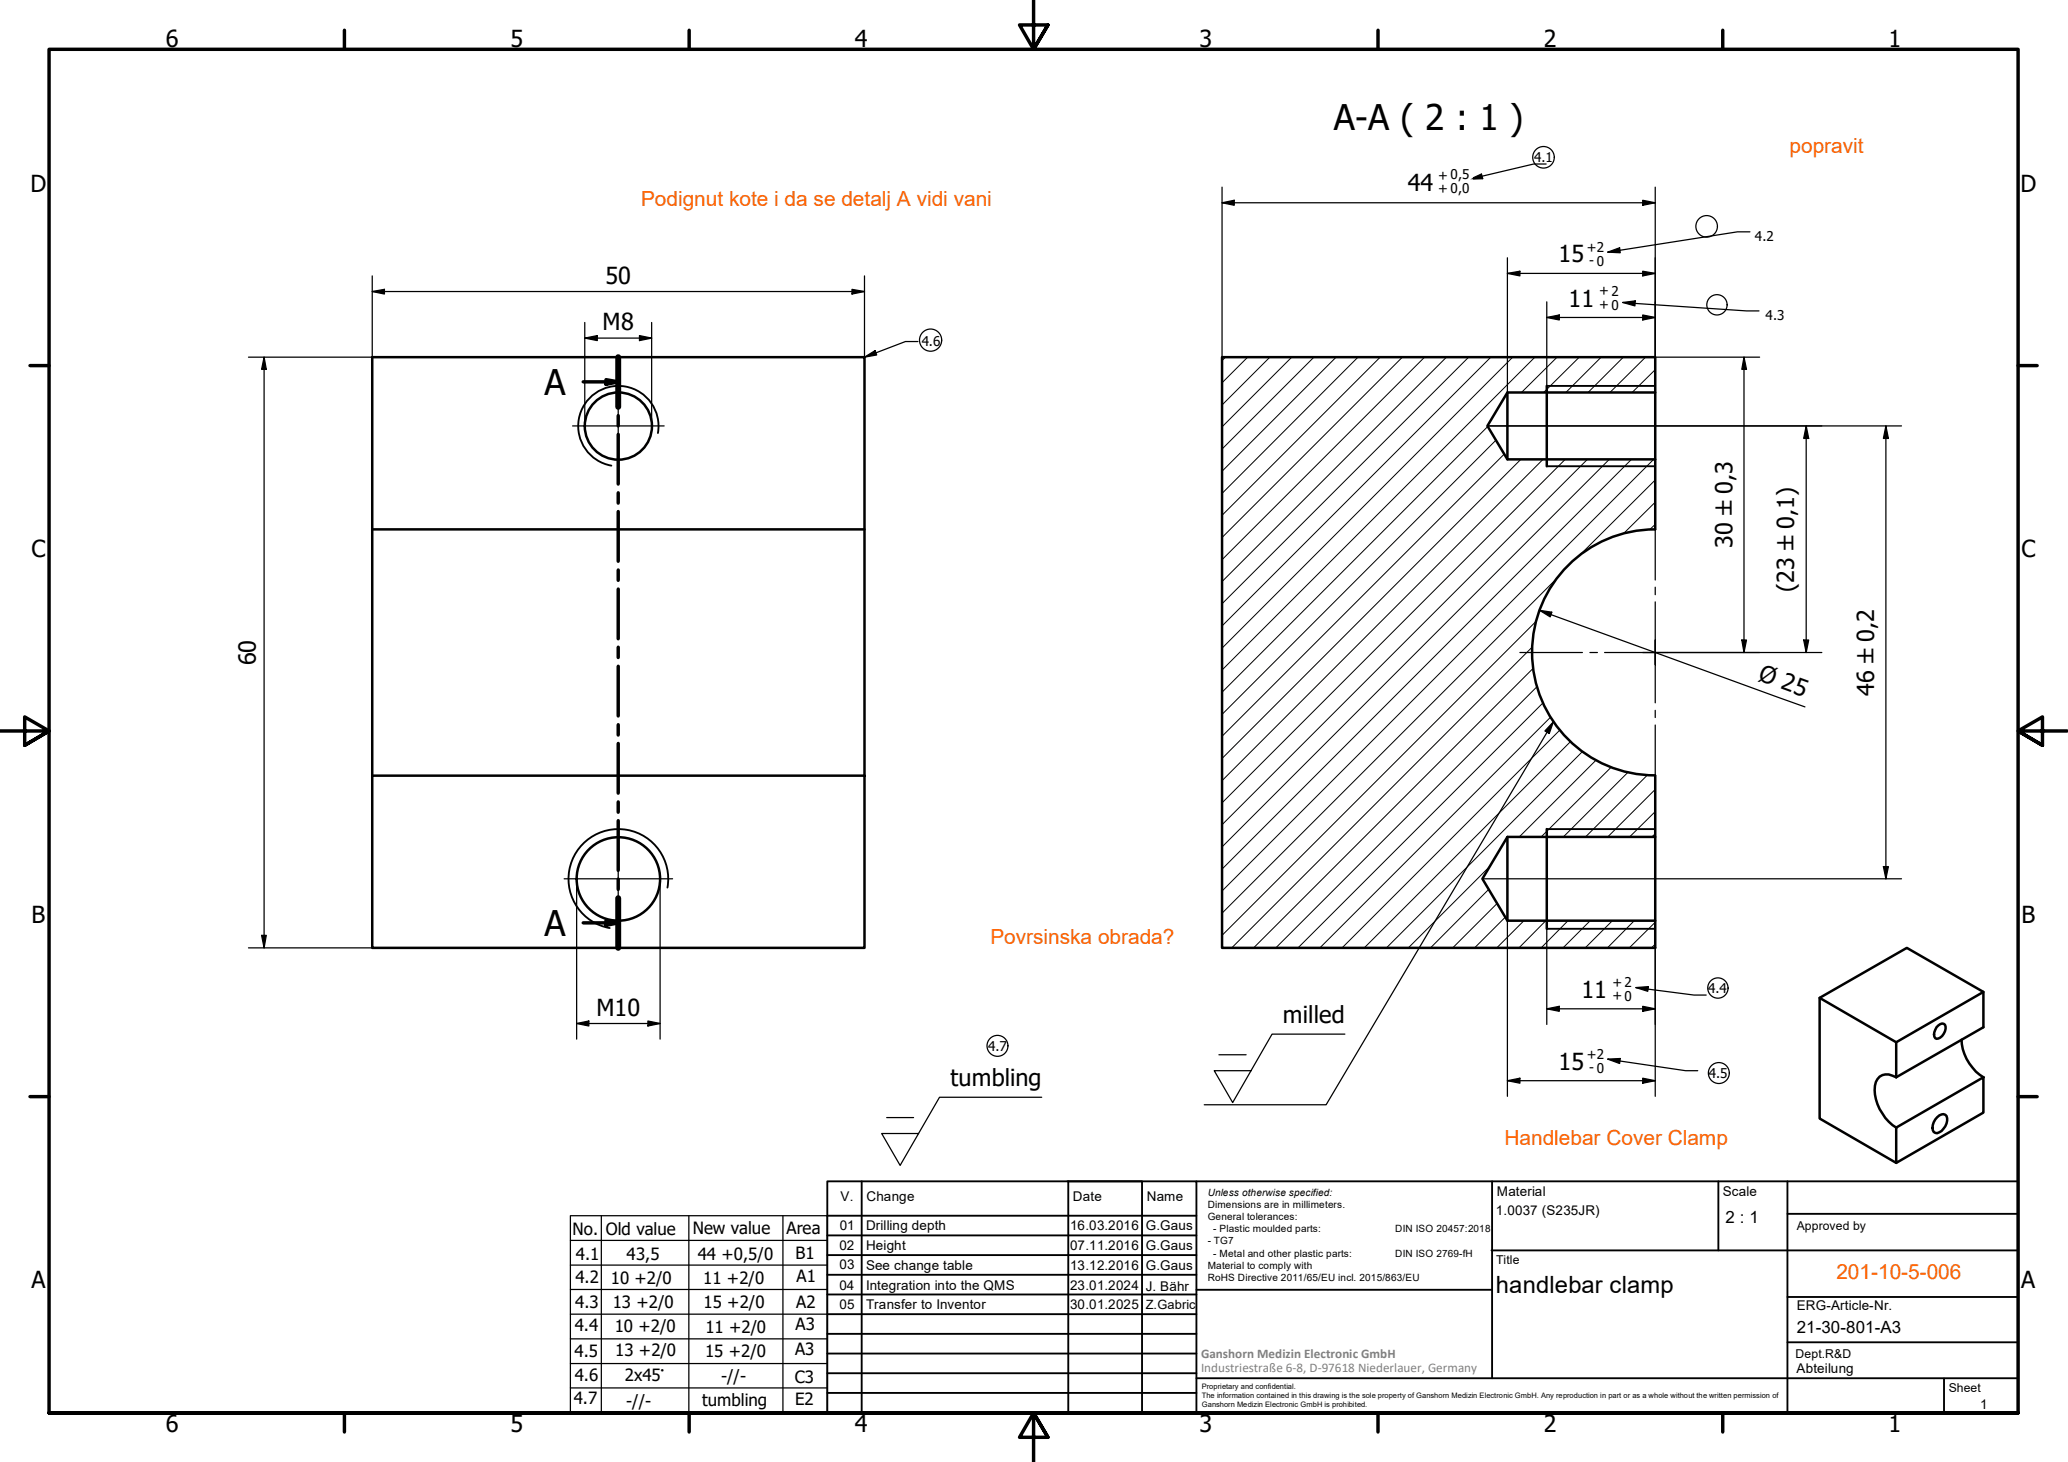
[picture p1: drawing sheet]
<svg xmlns="http://www.w3.org/2000/svg" width="420mm" height="297mm" viewBox="0 0 420 297" stroke-linecap="round" stroke-linejoin="round" font-family="sans-serif">
<!-- layer: Hatch (ISO) -->
<g fill="none" stroke="#000" stroke-width=".2">
<path d="M249 72.6l-.7 .7M253.5 72.6l-5.2 5.2M258 72.6l-9.7 9.7M262.4 72.6l-14.1 14.1M267 72.6l-18.7 18.6M271.5 72.6l-23.2 23.1M275.9 72.6l-27.6 27.7M280.4 72.6l-32.1 32.1M284.9 72.6l-36.6 36.6M289.4 72.6l-41.1 41.1M293.9 72.6l-45.6 45.6M298.4 72.6l-50.1 50.1"/>
<path d="M302.9 72.6l-54.6 54.6M307.3 72.6l-59 59.1M311.8 72.6l-63.5 63.5M316.4 72.6l-7.3 7.1M320.9 72.6l-7.3 7.1M325.3 72.6l-7.2 7.1M329.8 72.6l-7.2 7.1M334.3 72.6l-7.2 7.1M336.3 79.6l-.2 .1M336.3 75.1l-4.7 4.6M302.3 86.7l-54 53.9M303.9 89.5l-55.6 55.6"/>
<path d="M305.6 92.3l-57.3 57.3M309 93.3l-60.7 60.8M313.5 93.3l-65.2 65.3M318 93.3l-69.7 69.8M322.5 93.3l-74.2 74.3M327 93.3l-78.7 78.8M331.5 93.3l-83.2 83.3M336 93.3l-87.7 87.7M336.3 97.5l-15.2 15.1M316.4 117.5l-68.1 68M336.3 102l-6.4 6.4M336.3 106.5l-1.1 1.1"/>
<path d="M311.3 131.4l-61 61.2M311.5 135.8l-56.8 56.8M312.1 126.2l-63.8 63.8M312.3 139.5l-53.1 53.1M313.5 142.8l-49.8 49.8M315 145.7l-46.8 46.9M316.9 148.3l-44.2 44.3M319.1 150.7l-41.9 41.9M321.5 152.7l-39.8 39.9M324.2 154.5l-15.5 15.5M327.3 155.9l-14.2 14.1M330.8 156.9l-13.2 13.1"/>
<path d="M334.7 157.5l-12.6 12.5M302.7 176l-16.6 16.6M336.3 160.4l-9.7 9.6M336.3 169.4l-.7 .6M336.3 164.9l-5.2 5.1M302.5 180.7l-11.9 11.9M304.2 183.6l-9.1 9M305.8 186.4l-6.2 6.2M309.6 187.1l-5.5 5.5M314.1 187.1l-5.5 5.5M318.6 187.1l-5.5 5.5M323.1 187.1l-5.5 5.5"/>
<path d="M327.6 187.1l-5.5 5.5M332 187.1l-5.4 5.5M336.3 191.8l-.8 .8M336.3 187.4l-5.3 5.2"/>
</g>
<!-- layer: Visible (ISO) -->
<g fill="none" stroke="#000" stroke-width=".51">
<path d="M306.3 79.7v13.6M314.3 78.4v16.3M336.3 79.7v13.6M75.6 107.6h100M336.3 107.6a25 25 0 0 0-25 24.9 25 25 0 0 0 25 25M336.3 107.6v-14.3h-30l-4.1-6.8 4.1-6.8h30v-7.1h-88v120h88v-5.5h-30l-5.1-8.6 5.1-8.5h30v-12.4M75.6 157.6h100v35h-100zM75.6 157.6v-85h100v85M306.3 170v17.1M314.3 168.5v20.2M336.3 170v17.1M369.7 202.7l17.7-10.1 15.6 8.9-17.7 10.3"/>
<path d="M385.3 218.9a3 3 0 0 0-3.4-.2 4.5 4.5 0 0 0-.8 4.6 10.5 10.5 0 0 0 4.2 5.8M385.3 218.9v-7.1l-15.6-9.1v24.6l15.6 9M393.4 208.7a1.21 1.21 0 0 1 1.8-.5 2.27 2.27 0 0 1-1.8 2.9 .99 .99 0 0 1-.4-1.4zM398.5 211.3a9.5 9.5 0 0 0 4.5 7.6M403 201.5v7.2l-17.7 10.2M385.3 229.1l17.7-10.2v7.1l-17.7 10.3zM393.6 227a1.25 1.25 0 0 1 1.9-.3 2.92 2.92 0 0 1-1.9 3.5 .9 .9 0 0 1-1-1 3.2 3.2 0 0 1 1-2.2z"/>
<circle cx="125.6" cy="86.6" r="6.8"/>
<circle cx="125.6" cy="178.6" r="8.5"/>
</g>
<!-- layer: Visible Narrow (ISO) -->
<path d="M314.3 78.4h22M133.7 88a8.2 8.2 0 0 0-6.6-9.5 8.2 8.2 0 0 0-9.5 6.7 8.2 8.2 0 0 0 6.6 9.4M314.3 94.7h22M314.3 168.5h22M135.6 180.3a10.1 10.1 0 0 0-8.2-11.7 10.1 10.1 0 0 0-11.7 8.2 10.1 10.1 0 0 0 8.2 11.8M314.3 188.7h22" fill="none" stroke="#000" stroke-width=".38"/>
<!-- layer: Section Line (ISO) -->
<g fill="none" stroke="#000" stroke-width=".7">
<path d="M118.5 77.6h7.1M123.1 77.1l2.5 .5-2.5 .5zM125.6 72.6v10.1M125.6 84.4v2.1M125.6 88.3v10M125.6 100.1v2.1M125.6 103.9v10.1M125.6 115.8v2.1M125.6 119.7v10.1M125.6 131.5v2.1M125.6 135.4v10.1M125.6 147.2v2.1"/>
<path d="M125.6 151.1v10M125.6 162.9v2.1M125.6 166.7v10.1M125.6 178.6v2.1M118.5 187.5h7.1M123.1 187l2.5 .5-2.5 .5zM125.6 182.5v10.1"/>
</g>
<path d="M125.6 72.6v10.1M125.6 182.5v10.1" fill="none" stroke="#000" stroke-width="1.2"/>
<path d="M123.1 77.1l2.5 .5-2.5 .5zM123.1 187l2.5 .5-2.5 .5z" fill="#000"/>
<!-- layer: Border (ISO) -->
<g fill="none" stroke="#000" stroke-width=".7">
<path d="M70 6.1v3.9M140 6.1v3.9M210 0v10l-2.9-4.9h5.8l-2.9 4.9 2.9-4.9M280 6.1v3.9M350 6.1v3.9M6.1 74.3h3.9M410 74.3h3.9M0 148.5h10l-5-2.8v5.7l5-2.9-5 2.9M420 148.5h-10l5-2.8v5.7l-5-2.9 5 2.9M6.1 222.8h3.9M410 222.8h3.9M10 287.1v-277.1h400v277.1h-400h400"/>
<path d="M70 287.1v3.8M140 287.1v3.8M212.9 292l-2.9-4.9 2.9 4.9h-5.8l2.9-4.9v9.9M280 287.1v3.8M350 287.1v3.8"/>
</g>
<!-- layer: TitleBlock -->
<g fill="none" stroke="#000" stroke-width=".38">
<path d="M168.1 251h75M168.1 247h75M168.1 255h75M168.1 259h75M175.1 240v47M216.9 240h15M217 240v47M232 240v47M243.1 240.1v46.9h-75v-47h241.9v47.1h-167M303 254h107M303.1 240v40M349.1 240v14"/>
<path d="M363.2 240v47.1M363.2 246.6h46.8M168.1 271h75M168.1 263h75M168.1 267h75M168.1 275h75M168.1 279h75M243.1 262.1h60M363.2 272.7h46.8M363.2 263.5h46.8M168.1 283h75M216.9 287h15"/>
<path d="M243.1 280h166.9M395 280.1v7"/>
</g>
<!-- layer: Sketch Geometry (ISO) -->
<g fill="none" stroke="#000" stroke-width=".25">
<path d="M115.9 247h52.2v40h-52.2zM115.9 257h52.2M115.9 252h52.2M122.2 247v40M140 247v40M159.1 247v40M115.9 277h52.2M115.9 272h52.2M115.9 267h52.2M115.9 262h52.2M115.9 282h52.2"/>
<circle cx="313.6" cy="32" r="2.19"/>
<circle cx="346.7" cy="46" r="2.19"/>
<circle cx="189.1" cy="69.1" r="2.25"/>
<circle cx="348.8" cy="61.9" r="2.06"/>
<circle cx="202.7" cy="212.5" r="2.13"/>
<circle cx="349" cy="200.7" r="2.06"/>
<circle cx="349.2" cy="218" r="2.13"/>
</g>
<!-- layer: Dimension (ISO) -->
<g fill="none" stroke="#000" stroke-width=".25">
<path d="M248.3 38v34.6M336.3 38v55.3M75.6 59.2l2.5-.4v.9zM75.6 59.2h100M75.6 56.1v16.5h-25.1M173.1 58.8l2.5 .4-2.5 .5zM175.6 56.1v16.5M248.3 41.2l2.5-.5v1zM248.3 41.2h88M306.3 52.4v27.3M306.3 55.5l2.5-.4v1zM306.3 55.5h30"/>
<path d="M333.8 40.7l2.5 .5-2.5 .5zM333.8 55.1l2.5 .4-2.5 .6zM53.7 72.6l.4 2.4h-1zM53.7 72.6v120M118.8 65.5v21M118.8 68.7l2.5-.5v1zM118.8 68.7h13.6M129.9 68.2l2.5 .5-2.5 .5zM132.4 65.5v21M314.3 61.3v17.1M314.3 64.5l2.5-.5v1zM314.3 64.5h22"/>
<path d="M333.8 64l2.5 .5-2.5 .5zM336.3 72.6h21.2M354.3 72.6v60M354.3 72.6l.5 2.4h-.9zM302.2 86.5h84.1M367 86.5v46.1M367 86.5l.5 2.6h-1zM383.2 86.5v92M383.2 86.5l.5 2.6h-1zM312.8 124l2.5 .4-.3 .9zM312.8 124l53.9 19.6M338.8 132.6h31.3"/>
<path d="M353.9 130h.9l-.5 2.6zM366.5 130h1l-.5 2.6zM117.2 178.7v32.4M134.1 178.7v32.4M301.2 178.5h85.1M382.7 176.1h1l-.5 2.4zM50.5 192.6h25.1M53.1 190h1l-.4 2.6zM306.3 187.1v35.6M314.3 188.7v19.4M336.3 187.1v35.6M117.2 207.9l2.4-.5v1.1z"/>
<path d="M117.2 207.9h16.9M131.6 207.4l2.5 .5-2.5 .6zM306.3 219.6l2.5-.5v1zM306.3 219.6h30M314.3 205l2.5-.5v1zM314.3 205h22M333.8 204.5l2.5 .5-2.5 .5zM333.8 219.1l2.5 .5-2.5 .5z"/>
</g>
<g fill="#000">
<path d="M75.6 59.2l2.5-.4v.9zM173.1 58.8l2.5 .4-2.5 .5zM248.3 41.2l2.5-.5v1zM306.3 55.5l2.5-.4v1zM333.8 40.7l2.5 .5-2.5 .5zM333.8 55.1l2.5 .4-2.5 .6zM53.7 72.6l.4 2.4h-1zM118.8 68.7l2.5-.5v1zM129.9 68.2l2.5 .5-2.5 .5zM314.3 64.5l2.5-.5v1zM333.8 64l2.5 .5-2.5 .5zM354.3 72.6l.5 2.4h-.9z"/>
<path d="M367 86.5l.5 2.6h-1zM383.2 86.5l.5 2.6h-1zM312.8 124l2.5 .4-.3 .9zM353.9 130h.9l-.5 2.6zM366.5 130h1l-.5 2.6zM382.7 176.1h1l-.5 2.4zM53.1 190h1l-.4 2.6zM117.2 207.9l2.4-.5v1.1zM131.6 207.4l2.5 .5-2.5 .6zM306.3 219.6l2.5-.5v1zM314.3 205l2.5-.5v1zM333.8 204.5l2.5 .5-2.5 .5z"/>
<path d="M333.8 219.1l2.5 .5-2.5 .5z"/>
</g>
<!-- layer: Center Mark (ISO) -->
<g fill="none" stroke="#000" stroke-width=".25">
<path d="M125.6 77.3v18.6M116.3 86.5h18.6M336.3 105.1v12.7M336.3 119.3v1.5M308.8 132.6h12.7M323 132.6h1.5M326 132.6h10.3h-2.5M336.3 122.3v10.3v-2.6M336.3 135.1v-2.5v10.2M338.8 132.6h-2.5h2.5M336.3 144.3v1.5M336.3 147.3v12.8"/>
<path d="M114.6 178.5h22.1M125.6 167.6v21.9"/>
</g>
<!-- layer: Symbol (ISO) -->
<g fill="none" stroke="#000" stroke-width=".25">
<path d="M299.3 36.1l1.7-.7 .2 .9-1.9 .1M314.1 33.3h-2.5l-12.3 2.9M326.6 51.2l2.5-.9 .1 1.1zM355.5 47.1h-2.5l-26.4 4.1M175.6 72.6l2.2-1.4 .3 .9zM186.5 69.4h-2.5l-8.4 3.2M329.7 61.5l2.5-.4v1.1zM329.7 61.5l25.1 1.7h2.6M315.6 146.7l-46.2 77.8h-24.7M315.6 146.7l-.8 2.3-.9-.5zM247.6 214.3h5.6M273.2 210.1h-14.8l-8 13.9-3.7-6.5h7.5"/>
<path d="M326.6 215.2l2.6-.1-.1 1zM326.6 215.2l15.9 2.3h2.4M332.4 200.6l2.5-.1-.1 .9zM332.4 200.6l11.8 1.6h2.4M180.1 227.1h5.5M211.6 222.9h-20.7l-8 13.9-3.8-6.5h7.5"/>
</g>
<path d="M298.7 36.4l2.3-1 .2 .9zM326.6 51.2l2.5-.9 .1 1.1zM175.6 72.6l2.2-1.4 .3 .9zM329.7 61.5l2.5-.4v1.1zM315.6 146.7l-.8 2.3-.9-.5zM326.6 215.2l2.6-.1-.1 1zM332.4 200.6l2.5-.1-.1 .9z" fill="#000"/>
<g font-size="7.2">
<text x="271" y="26.4">A-A ( 2 : 1 )</text>
<text x="110.6" y="80.2">A</text>
<text x="110.6" y="190.1">A</text>
</g>
<g font-size="4.8">
<text x="33.7" y="9.6">6</text>
<text x="103.7" y="9.6">5</text>
<text x="173.7" y="9.6">4</text>
<text x="243.7" y="9.6">3</text>
<text x="313.7" y="9.6">2</text>
<text x="383.7" y="9.6">1</text>
<text x="6.2" y="38.9">D</text>
<text x="286" y="38.8">44</text>
<text x="410.5" y="38.9">D</text>
<text x="316.7" y="53.3">15</text>
<text x="123" y="57.6">50</text>
<text x="318.6" y="62.3">11</text>
<text x="122.4" y="67.1">M8</text>
<text x="6.4" y="113.1">C</text>
<text x="352" y="111.4" transform="rotate(-90 352 111.4)">30 ±0,3</text>
<text x="410.7" y="113.1">C</text>
<text x="364.5" y="120.3" transform="rotate(-90 364.5 120.3)">(23 ±0,1)</text>
<text x="52" y="135.2" transform="rotate(-90 52 135.2)">60</text>
<text x="357.1" y="138.2" transform="rotate(20 357.1 138.2)">Ø 25</text>
<text x="380.7" y="141.4" transform="rotate(-90 380.7 141.4)">46 ±0,2</text>
<text x="6.4" y="187.4">B</text>
<text x="410.7" y="187.4">B</text>
<text x="321.3" y="202.8">11</text>
<text x="121.2" y="206.4">M10</text>
<text x="260.7" y="207.9">milled</text>
<text x="193.1" y="220.7">tumbling</text>
<text x="316.7" y="217.3">15</text>
<text x="6.4" y="261.7">A</text>
<text x="303.9" y="262.6">handlebar clamp</text>
<text x="410.7" y="261.7">A</text>
<text x="33.7" y="290.9">6</text>
<text x="103.7" y="290.9">5</text>
<text x="173.7" y="290.9">4</text>
<text x="243.7" y="290.9">3</text>
<text x="313.7" y="290.9">2</text>
<text x="383.7" y="290.9">1</text>
</g>
<g font-size="4.2" fill="#ff6200">
<text x="363.6" y="31.2">popravit</text>
<text x="130.2" y="41.9">Podignut kote i da se detalj A vidi vani</text>
<text x="201.2" y="191.9">Povrsinska obrada?</text>
<text x="305.7" y="232.7">Handlebar Cover Clamp</text>
<text x="373.1" y="259.8">201-10-5-006</text>
</g>
<g font-size="3.4">
<text x="116.3" y="250.9">No. Old value</text>
<text x="140.8" y="250.7">New value</text>
<text x="159.8" y="250.7">Area</text>
<text x="350.6" y="248.5">2 : 1</text>
<text x="117" y="256">4.1</text>
<text x="127.3" y="256">43,5</text>
<text x="141.8" y="256">44 +0,5/0</text>
<text x="161.6" y="255.9">B1</text>
<text x="116.9" y="260.7">4.2</text>
<text x="124.1" y="260.8">10 +2/0</text>
<text x="142.9" y="260.8">11 +2/0</text>
<text x="161.8" y="260.5">A1</text>
<text x="116.8" y="265.7">4.3</text>
<text x="124.5" y="265.7">13 +2/0</text>
<text x="142.9" y="265.7">15 +2/0</text>
<text x="161.7" y="265.7">A2</text>
<text x="116.7" y="275.6">4.5</text>
<text x="116.8" y="270.5">4.4</text>
<text x="124.9" y="270.7">10 +2/0</text>
<text x="125" y="275.5">13 +2/0</text>
<text x="143.3" y="275.8">15 +2/0</text>
<text x="143.3" y="270.9">11 +2/0</text>
<text x="161.5" y="275.3">A3</text>
<text x="161.6" y="270.3">A3</text>
<text x="365.1" y="270.9">21-30-801-A3</text>
<text x="116.8" y="280.7">4.6</text>
<text x="126.9" y="280.7">2x45°</text>
<text x="146.5" y="280.8">-//-</text>
<text x="161.5" y="280.9">C3</text>
<text x="116.6" y="285.4">4.7</text>
<text x="127.2" y="285.8">-//-</text>
<text x="142.7" y="285.7">tumbling</text>
<text x="161.5" y="285.4">E2</text>
</g>
<g font-size="2.7">
<text x="311.7" y="32.9">4.1</text>
<text x="292.2" y="39.2">+ 0,0</text>
<text x="292.2" y="36.5">+ 0,5</text>
<text x="322.4" y="51.1">+2</text>
<text x="322.9" y="53.9">- 0</text>
<text x="356.6" y="49">4.2</text>
<text x="324.9" y="60">+ 2</text>
<text x="324.9" y="62.7">+ 0</text>
<text x="358.7" y="65">4.3</text>
<text x="187.3" y="70.3">4.6</text>
<text x="327.6" y="203.2">+ 0</text>
<text x="327.6" y="200.5">+ 2</text>
<text x="347" y="201.7">4.4</text>
<text x="200.8" y="213.6">4.7</text>
<text x="322.4" y="215.1">+2</text>
<text x="322.9" y="217.9">- 0</text>
<text x="347.2" y="218.9">4.5</text>
<text x="170.8" y="244">V.</text>
<text x="176" y="244">Change</text>
<text x="218" y="244">Date</text>
<text x="233" y="244">Name</text>
<text x="304.1" y="243">Material</text>
<text x="350" y="243.1">Scale</text>
<text x="170.6" y="249.9">01</text>
<text x="176" y="249.9">Drilling depth</text>
<text x="217.4" y="250">16.03.2016</text>
<text x="232.8" y="250">G.Gaus</text>
<text x="303.9" y="246.8">1.0037 (S235JR)</text>
<text x="170.6" y="254">02</text>
<text x="170.6" y="257.9">03</text>
<text x="176" y="254">Height</text>
<text x="176" y="258">See change table</text>
<text x="217.4" y="254">07.11.2016</text>
<text x="217.4" y="258">13.12.2016</text>
<text x="232.8" y="254">G.Gaus</text>
<text x="232.8" y="258">G.Gaus</text>
<text x="170.6" y="262.1">04</text>
<text x="176" y="262.1">Integration into the QMS</text>
<text x="217.4" y="262.1">23.01.2024</text>
<text x="232.8" y="262.3">J. Bähr</text>
<text x="170.6" y="266">05</text>
<text x="176" y="266">Transfer to Inventor</text>
<text x="217.4" y="266">30.01.2025</text>
<text x="365.1" y="266.1">ERG-Article-Nr.</text>
<text x="365" y="279">Abteilung</text>
<text x="402.3" y="286.2">1</text>
</g>
<g font-size="2.7" fill="#808080">
<text x="244" y="275.8">Ganshorn Medizin Electronic GmbH</text>
<text x="244" y="278.7">Industriestraße 6-8, D-97618 Niederlauer, Germany</text>
</g>
<text font-size="2.6" x="232.8" y="266">Z.Gabric</text>
<g font-size="2.5">
<text x="365.1" y="249.9">Approved by</text>
<text x="304" y="256.8">Title</text>
<text x="364.8" y="275.8">Dept.R&amp;D</text>
<text x="395.9" y="282.9">Sheet</text>
</g>
<g font-size="2">
<text x="245.4" y="242.9">Unless otherwise specified:</text>
<text x="245.4" y="245.4">Dimensions are in millimeters.</text>
<text x="245.4" y="247.9">General tolerances:</text>
<text x="246.5" y="250.4">- Plastic moulded parts:</text>
<text x="283.5" y="250.4">DIN ISO 20457:2018</text>
<text x="245.4" y="252.8">- TG7</text>
<text x="245.4" y="257.9">Material to comply with</text>
<text x="246.5" y="255.4">- Metal and other plastic parts:</text>
<text x="283.5" y="255.4">DIN ISO 2769-fH</text>
<text x="245.4" y="260.3">RoHS Directive 2011/65/EU incl. 2015/863/EU</text>
</g>
<g font-size="1.5">
<text x="244.2" y="282.2">Proprietary and confidential.</text>
<text x="244.2" y="284">The information contained in this drawing is the sole property of Ganshorn Medizin Electronic GmbH. Any reproduction in part or as a whole without the written permission of</text>
<text x="244.2" y="285.8">Ganshorn Medizin Electronic GmbH is prohibited.</text>
</g>
</svg>
